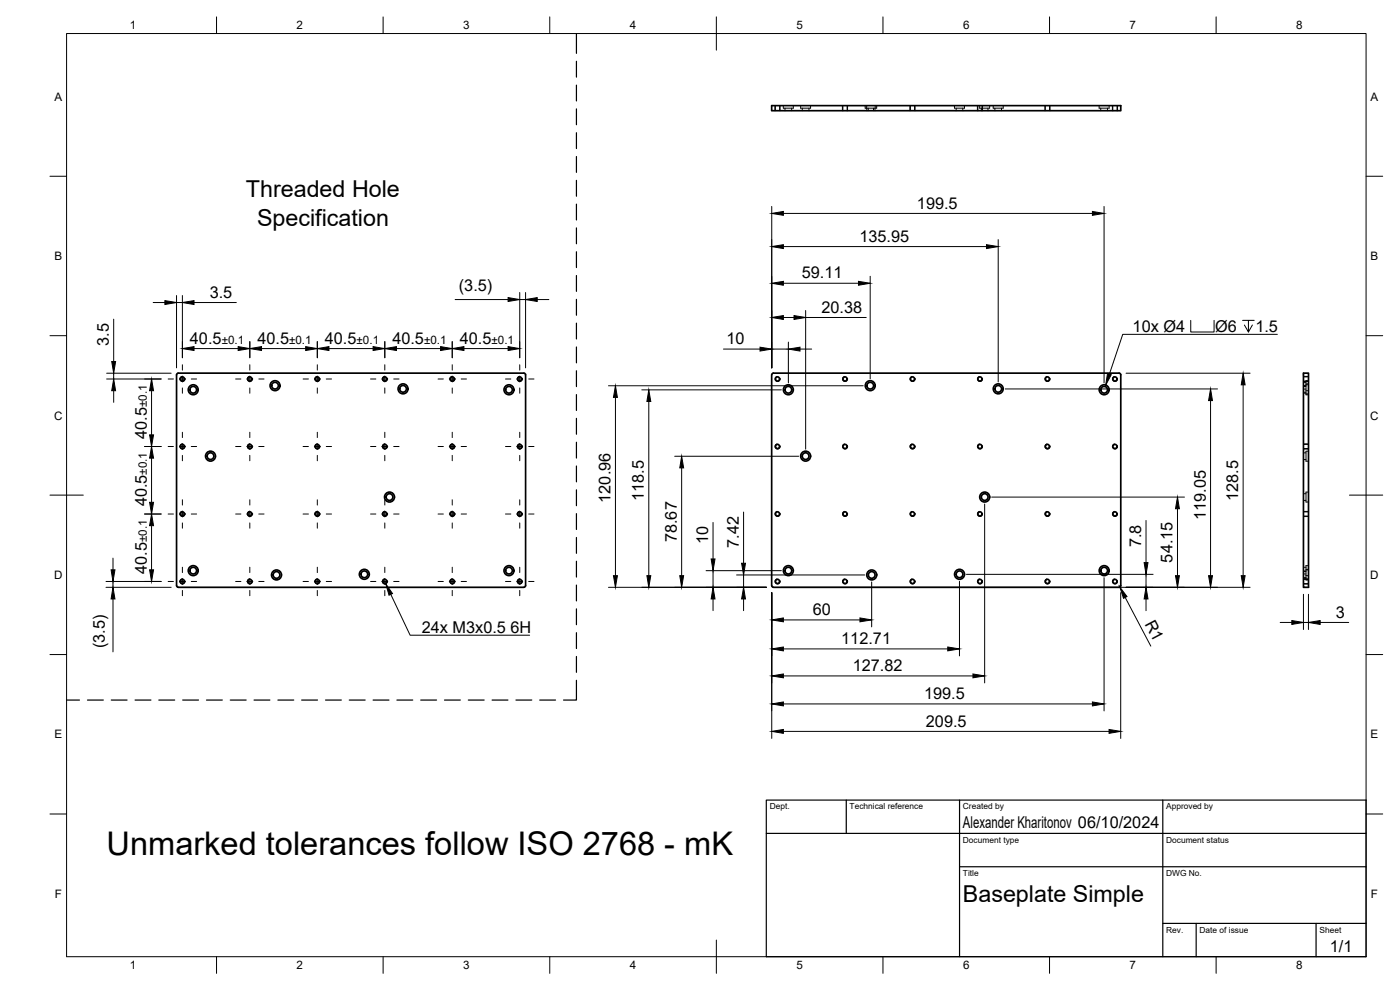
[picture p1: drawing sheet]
<svg xmlns="http://www.w3.org/2000/svg" width="420mm" height="297mm" viewBox="0 0 420 297" stroke-linecap="round" stroke-linejoin="round" font-family="sans-serif">
<!-- layer: Visible -->
<g fill="none" stroke="#000" stroke-width=".51">
<path d="M231.6 31.7h104.8v1.5h-104.8zM232.1 112h104l.3 .5v63.2l-.5 .5M232.1 112l-.5 .5v63.2l.5 .5M391.2 112h1.5v64.2h-1.5zM53.5 176.2h103.7M53.5 176.2l-.5-.5v-63.2l.2-.5h104l.5 .5v63.2l-.5 .5M232.1 176.2h103.8"/>
<circle cx="54.7" cy="113.7" r=".62"/>
<circle cx="58" cy="116.9" r="1.49"/>
<circle cx="58" cy="116.9" r="1.01"/>
<circle cx="75" cy="113.7" r=".62"/>
<circle cx="82.5" cy="115.7" r="1.49"/>
<circle cx="82.5" cy="115.7" r="1.01"/>
<circle cx="95.2" cy="113.7" r=".62"/>
<circle cx="115.5" cy="113.7" r=".62"/>
<circle cx="121" cy="116.7" r="1.49"/>
<circle cx="121" cy="116.7" r="1.01"/>
<circle cx="135.8" cy="113.7" r=".62"/>
<circle cx="152.7" cy="116.9" r="1.49"/>
<circle cx="152.7" cy="116.9" r="1.01"/>
<circle cx="156" cy="113.7" r=".62"/>
<circle cx="233.4" cy="113.7" r=".62"/>
<circle cx="236.6" cy="116.9" r="1.49"/>
<circle cx="236.6" cy="116.9" r="1.01"/>
<circle cx="253.6" cy="113.7" r=".62"/>
<circle cx="261.2" cy="115.7" r="1.49"/>
<circle cx="261.2" cy="115.7" r="1.01"/>
<circle cx="273.9" cy="113.7" r=".62"/>
<circle cx="294.1" cy="113.7" r=".62"/>
<circle cx="299.6" cy="116.7" r="1.49"/>
<circle cx="299.6" cy="116.7" r="1.01"/>
<circle cx="314.4" cy="113.7" r=".62"/>
<circle cx="331.4" cy="116.9" r="1.49"/>
<circle cx="331.4" cy="116.9" r="1.01"/>
<circle cx="334.6" cy="113.7" r=".62"/>
<circle cx="54.7" cy="134" r=".62"/>
<circle cx="63.2" cy="136.9" r="1.49"/>
<circle cx="63.2" cy="136.9" r="1.01"/>
<circle cx="75" cy="134" r=".62"/>
<circle cx="95.2" cy="134" r=".62"/>
<circle cx="115.5" cy="134" r=".62"/>
<circle cx="135.8" cy="134" r=".62"/>
<circle cx="156" cy="134" r=".62"/>
<circle cx="233.4" cy="134" r=".62"/>
<circle cx="241.8" cy="136.9" r="1.49"/>
<circle cx="241.8" cy="136.9" r="1.01"/>
<circle cx="253.6" cy="134" r=".62"/>
<circle cx="273.9" cy="134" r=".62"/>
<circle cx="294.1" cy="134" r=".62"/>
<circle cx="314.4" cy="134" r=".62"/>
<circle cx="334.6" cy="134" r=".62"/>
<circle cx="54.7" cy="154.2" r=".62"/>
<circle cx="75" cy="154.2" r=".62"/>
<circle cx="95.2" cy="154.2" r=".62"/>
<circle cx="115.5" cy="154.2" r=".62"/>
<circle cx="116.9" cy="149.1" r="1.49"/>
<circle cx="116.9" cy="149.1" r="1.01"/>
<circle cx="135.8" cy="154.2" r=".62"/>
<circle cx="156" cy="154.2" r=".62"/>
<circle cx="233.4" cy="154.2" r=".62"/>
<circle cx="253.6" cy="154.2" r=".62"/>
<circle cx="273.9" cy="154.2" r=".62"/>
<circle cx="294.1" cy="154.2" r=".62"/>
<circle cx="295.5" cy="149.1" r="1.49"/>
<circle cx="295.5" cy="149.1" r="1.01"/>
<circle cx="314.4" cy="154.2" r=".62"/>
<circle cx="334.6" cy="154.2" r=".62"/>
<circle cx="54.7" cy="174.5" r=".62"/>
<circle cx="58" cy="171.2" r="1.49"/>
<circle cx="58" cy="171.2" r="1.01"/>
<circle cx="75" cy="174.5" r=".62"/>
<circle cx="83" cy="172.5" r="1.49"/>
<circle cx="83" cy="172.5" r="1.01"/>
<circle cx="95.2" cy="174.5" r=".62"/>
<circle cx="109.3" cy="172.3" r="1.49"/>
<circle cx="109.3" cy="172.3" r="1.01"/>
<circle cx="115.5" cy="174.5" r=".62"/>
<circle cx="135.8" cy="174.5" r=".62"/>
<circle cx="152.7" cy="171.2" r="1.49"/>
<circle cx="152.7" cy="171.2" r="1.01"/>
<circle cx="156" cy="174.5" r=".62"/>
<circle cx="233.4" cy="174.5" r=".62"/>
<circle cx="236.6" cy="171.2" r="1.49"/>
<circle cx="236.6" cy="171.2" r="1.01"/>
<circle cx="253.6" cy="174.5" r=".62"/>
<circle cx="261.6" cy="172.5" r="1.49"/>
<circle cx="261.6" cy="172.5" r="1.01"/>
<circle cx="273.9" cy="174.5" r=".62"/>
<circle cx="288" cy="172.3" r="1.49"/>
<circle cx="288" cy="172.3" r="1.01"/>
<circle cx="294.1" cy="174.5" r=".62"/>
<circle cx="314.4" cy="174.5" r=".62"/>
<circle cx="331.4" cy="171.2" r="1.49"/>
<circle cx="331.4" cy="171.2" r="1.01"/>
<circle cx="334.6" cy="174.5" r=".62"/>
</g>
<!-- layer: Visible Narrow -->
<g fill="none" stroke="#000" stroke-width=".3">
<path d="M54.6 112.9a.77 .77 0 0 0-.6 .9 .77 .77 0 0 0 .9 .7 .77 .77 0 0 0 .6-.9M74.8 112.9a.77 .77 0 0 0-.6 .9 .77 .77 0 0 0 .9 .7 .77 .77 0 0 0 .6-.9M95.1 112.9a.77 .77 0 0 0-.6 .9 .77 .77 0 0 0 .9 .7 .77 .77 0 0 0 .6-.9M115.4 112.9a.77 .77 0 0 0-.7 .9 .77 .77 0 0 0 .9 .7 .77 .77 0 0 0 .7-.9M135.6 112.9a.77 .77 0 0 0-.6 .9 .77 .77 0 0 0 .9 .7 .77 .77 0 0 0 .6-.9M155.9 112.9a.77 .77 0 0 0-.7 .9 .77 .77 0 0 0 .9 .7 .77 .77 0 0 0 .6-.9M233.2 112.9a.77 .77 0 0 0-.6 .9 .77 .77 0 0 0 .9 .7 .77 .77 0 0 0 .6-.9M253.5 112.9a.77 .77 0 0 0-.7 .9 .77 .77 0 0 0 .9 .7 .77 .77 0 0 0 .7-.9M273.7 112.9a.77 .77 0 0 0-.6 .9 .77 .77 0 0 0 .9 .7 .77 .77 0 0 0 .6-.9M294 112.9a.77 .77 0 0 0-.7 .9 .77 .77 0 0 0 .9 .7 .77 .77 0 0 0 .7-.9M314.2 112.9a.77 .77 0 0 0-.6 .9 .77 .77 0 0 0 .9 .7 .77 .77 0 0 0 .6-.9M334.5 112.9a.77 .77 0 0 0-.6 .9 .77 .77 0 0 0 .8 .7 .77 .77 0 0 0 .7-.9"/>
<path d="M54.6 133.2a.77 .77 0 0 0-.6 .9 .77 .77 0 0 0 .9 .6 .77 .77 0 0 0 .6-.9M74.8 133.2a.77 .77 0 0 0-.6 .9 .77 .77 0 0 0 .9 .6 .77 .77 0 0 0 .6-.9M95.1 133.2a.77 .77 0 0 0-.6 .9 .77 .77 0 0 0 .9 .6 .77 .77 0 0 0 .6-.9M115.4 133.2a.77 .77 0 0 0-.7 .9 .77 .77 0 0 0 .9 .6 .77 .77 0 0 0 .7-.9M135.6 133.2a.77 .77 0 0 0-.6 .9 .77 .77 0 0 0 .9 .6 .77 .77 0 0 0 .6-.9M155.9 133.2a.77 .77 0 0 0-.7 .9 .77 .77 0 0 0 .9 .6 .77 .77 0 0 0 .6-.9M233.2 133.2a.77 .77 0 0 0-.6 .9 .77 .77 0 0 0 .9 .6 .77 .77 0 0 0 .6-.9M253.5 133.2a.77 .77 0 0 0-.7 .9 .77 .77 0 0 0 .9 .6 .77 .77 0 0 0 .7-.9M273.7 133.2a.77 .77 0 0 0-.6 .9 .77 .77 0 0 0 .9 .6 .77 .77 0 0 0 .6-.9M294 133.2a.77 .77 0 0 0-.7 .9 .77 .77 0 0 0 .9 .6 .77 .77 0 0 0 .7-.9M314.2 133.2a.77 .77 0 0 0-.6 .9 .77 .77 0 0 0 .9 .6 .77 .77 0 0 0 .6-.9M334.5 133.2a.77 .77 0 0 0-.6 .9 .77 .77 0 0 0 .8 .6 .77 .77 0 0 0 .7-.9"/>
<path d="M54.6 153.4a.77 .77 0 0 0-.6 .9 .77 .77 0 0 0 .9 .7 .77 .77 0 0 0 .6-.9M74.8 153.4a.77 .77 0 0 0-.6 .9 .77 .77 0 0 0 .9 .7 .77 .77 0 0 0 .6-.9M95.1 153.4a.77 .77 0 0 0-.6 .9 .77 .77 0 0 0 .9 .7 .77 .77 0 0 0 .6-.9M115.4 153.4a.77 .77 0 0 0-.7 .9 .77 .77 0 0 0 .9 .7 .77 .77 0 0 0 .7-.9M135.6 153.4a.77 .77 0 0 0-.6 .9 .77 .77 0 0 0 .9 .7 .77 .77 0 0 0 .6-.9M155.9 153.4a.77 .77 0 0 0-.7 .9 .77 .77 0 0 0 .9 .7 .77 .77 0 0 0 .6-.9M233.2 153.4a.77 .77 0 0 0-.6 .9 .77 .77 0 0 0 .9 .7 .77 .77 0 0 0 .6-.9M253.5 153.4a.77 .77 0 0 0-.7 .9 .77 .77 0 0 0 .9 .7 .77 .77 0 0 0 .7-.9M273.7 153.4a.77 .77 0 0 0-.6 .9 .77 .77 0 0 0 .9 .7 .77 .77 0 0 0 .6-.9M294 153.4a.77 .77 0 0 0-.7 .9 .77 .77 0 0 0 .9 .7 .77 .77 0 0 0 .7-.9M314.2 153.4a.77 .77 0 0 0-.6 .9 .77 .77 0 0 0 .9 .7 .77 .77 0 0 0 .6-.9M334.5 153.4a.77 .77 0 0 0-.6 .9 .77 .77 0 0 0 .8 .7 .77 .77 0 0 0 .7-.9"/>
<path d="M54.6 173.7a.77 .77 0 0 0-.6 .9 .77 .77 0 0 0 .9 .6 .77 .77 0 0 0 .6-.9M74.8 173.7a.77 .77 0 0 0-.6 .9 .77 .77 0 0 0 .9 .6 .77 .77 0 0 0 .6-.9M95.1 173.7a.77 .77 0 0 0-.6 .9 .77 .77 0 0 0 .9 .6 .77 .77 0 0 0 .6-.9M115.4 173.7a.77 .77 0 0 0-.7 .9 .77 .77 0 0 0 .9 .6 .77 .77 0 0 0 .7-.9M135.6 173.7a.77 .77 0 0 0-.6 .9 .77 .77 0 0 0 .9 .6 .77 .77 0 0 0 .6-.9M155.9 173.7a.77 .77 0 0 0-.7 .9 .77 .77 0 0 0 .9 .6 .77 .77 0 0 0 .6-.9M233.2 173.7a.77 .77 0 0 0-.6 .9 .77 .77 0 0 0 .9 .6 .77 .77 0 0 0 .6-.9M253.5 173.7a.77 .77 0 0 0-.7 .9 .77 .77 0 0 0 .9 .6 .77 .77 0 0 0 .7-.9M273.7 173.7a.77 .77 0 0 0-.6 .9 .77 .77 0 0 0 .9 .6 .77 .77 0 0 0 .6-.9M294 173.7a.77 .77 0 0 0-.7 .9 .77 .77 0 0 0 .9 .6 .77 .77 0 0 0 .7-.9M314.2 173.7a.77 .77 0 0 0-.6 .9 .77 .77 0 0 0 .9 .6 .77 .77 0 0 0 .6-.9M334.5 173.7a.77 .77 0 0 0-.6 .9 .77 .77 0 0 0 .8 .6 .77 .77 0 0 0 .7-.9"/>
</g>
<!-- layer: Hidden -->
<g fill="none" stroke="#000" stroke-width=".3">
<path d="M232.7 31.7v1.5M234 31.7v1.5M235.1 31.7v.8h3v-.8M235.6 32.5v.7M237.6 32.5v.7M240.3 31.7v.8h3v-.8M240.8 32.5v.7M242.8 32.5v.7M253 31.7v1.5M254.2 31.7v1.5M259.7 31.7v.8h3.4v-.8M260.1 31.7v1.5"/>
<path d="M260.6 32.5v.7M262.1 32.5v.7M262.6 32.5v.7M262.7 31.7v.8M273.2 31.7v1.5M274.5 31.7v1.5M286.4 31.7v.8h3.1v-.8M287 32.5v.7M288.9 32.5v.7M293.5 31.7v1.5M294 31.7v.8h3v-.8M294.5 32.5v.7"/>
<path d="M294.7 31.7v1.5M296.5 32.5v.7M298.1 31.7v.8h3v-.8M298.6 32.5v.7M300.6 32.5v.7M313.7 31.7v1.5M315 31.7v1.5M329.9 31.7v.8h3v-.8M330.3 32.5v.7M332.4 32.5v.7M334 31.7v1.5M335.2 31.7v1.5"/>
<path d="M391.2 116.7h.7M391.2 114.7h.7M391.2 118h.7M391.2 116h.7M391.2 117.7h.7M391.2 115.7h.7M391.2 114.3h1.5M391.2 113.1h1.5M391.9 115.5v3h.8M391.9 118.2h.8M391.9 115.2h.8M391.9 115.5h.8"/>
<path d="M391.9 117.2h.8M392.7 114.2h-.8v1.3M391.2 134.6h1.5M391.2 133.3h1.5M391.2 137.9h.7M391.2 135.9h.7M392.7 135.4h-.8v3h.8M391.2 154.8h1.5M391.2 153.6h1.5M391.2 150.1h.7M391.2 148.1h.7M392.7 147.6h-.8v3h.8"/>
<path d="M391.2 173.8h1.5M391.2 172.2h.7M391.2 170.2h.7M391.2 175.1h1.5M391.2 173.3h.7M391.2 171.3h.7M391.2 173.5h.7M391.2 171.5h.7M391.9 172.7v1.3h.8M391.9 172.7h.8M391.9 170.8h.8M391.9 171h.8"/>
<path d="M392.7 169.7h-.8v3"/>
</g>
<!-- layer: Hidden Narrow -->
<g fill="none" stroke="#000" stroke-width=".3">
<path d="M232.6 31.7v1.5M234.1 31.7v1.5M252.8 31.7v1.5M254.4 31.7v1.5M273.1 31.7v1.5M274.6 31.7v1.5M293.3 31.7v1.5M294.9 31.7v1.5M313.6 31.7v1.5M315.1 31.7v1.5M333.8 31.7v1.5M335.4 31.7v1.5"/>
<path d="M391.2 114.5h1.5M391.2 112.9h1.5M391.2 134.7h1.5M391.2 133.2h1.5M391.2 155h1.5M391.2 153.4h1.5M391.2 175.2h1.5M391.2 173.7h1.5"/>
</g>
<!-- layer: BORDER -->
<g fill="none" stroke="#000" stroke-width=".3">
<path d="M20 10.1h390v276.9h-390zM65 5.1v5M115 5.1v5M165 5.1v5M215 5.1v10M265 5.1v5M315 5.1v5M365 5.1v5M15 52.9h5M410 52.9h5M15 100.7h5M410 100.7h5"/>
<path d="M15 148.6h10M405 148.6h10M15 196.4h5M410 196.4h5M15 244.2h5M410 244.2h5M65 287v5M115 287v5M165 287v5M215 282.1v9.9M265 287v5M315 287v5"/>
<path d="M365 287v5"/>
</g>
<!-- layer: TITLEBLOCK -->
<path d="M230 240.1h180v46.9h-180zM230 250h180M254 240.1v9.9M288 240.1v46.9M349 240.1v46.9M288 260.1h122M349 277.1h61M359 277.1v9.9M395 277.1v9.9" fill="none" stroke="#000" stroke-width=".36"/>
<!-- layer: FD_Dimensions -->
<g fill="none" stroke="#000" stroke-width=".3">
<path d="M231.6 61.9v48.5M235.1 74h61M235.1 64h92.8M299.6 71.9v42.7M331.3 61.9v53M34.1 95.8v12.7M46 90.8h3.5M53 88.7v21.7M53 90.8h1.7M54.7 88.7v18.6M58.2 90.8h12.7M136.6 89.9h15.9"/>
<path d="M156 87.8v19.5M156 89.9h1.7M157.7 87.8v22.6M161.2 89.9h3.5M235.1 85h22.5M235.1 95.3h3.2M241.8 93.2v41.6M241.8 95.3h18.2M261.2 82.9v30.8M32 112h19.4M32 113.7h16.4M34.1 112v1.7"/>
<path d="M34.1 117.2v3.5M45.5 117.2v13.3M58.2 104.6h13.3M75 102.5v4.8M78.5 104.6h13.2M95.2 102.5v4.8M98.7 104.6h13.3M115.5 102.5v4.8M119 104.6h13.2M135.7 102.5v4.8M139.2 104.6h13.3M182.6 115.7h76.5"/>
<path d="M184.7 119.2v53.5M192.6 117h41.9M217.1 104.7h11M231.6 104.7h5M236.6 102.6v12.3M240.1 104.7h3.5M301.7 116.7h63.7M337.9 112h37.3M373.1 115.5v57.2M43.4 134h5M45.5 137.5v13.2M194.7 120.5v52.2"/>
<path d="M202.5 136.9h37.2M363.3 120.2v52.5M43.4 154.2h5M45.5 157.7v13.3M204.6 140.4v32.3M214 156.7v11M223.2 153.6v15.4M295.5 151.2v53.7M297.6 149.1h57.9M343.9 156.2v12.6M353.4 152.6v20.1M31.8 176.2h19.6"/>
<path d="M31.8 174.5h16.6M33.9 167.5v3.5M33.9 174.5v1.7M33.9 179.7v15.9M182.6 176.2h47.4M211.9 171.2h22.6M214 171.2v5M214 179.7v3.5M221.1 172.5h38.4M223.2 172.5v3.7M223.2 179.7v3.5M231.6 177.8v43.8"/>
<path d="M234.2 176.2h141M261.6 174.6v13.5M288 174.4v22.4M290 172.3h56.1M331.3 173.3v40M335.9 175.7l.2 .5M336.3 177.8v43.8M337.7 179.3l7.7 14.6M343.9 172.3v3.9M343.9 179.7v3.5M391.2 178.3v10.6M392.7 178.3v10.6"/>
<path d="M235.1 194.7h49.3M235.1 186h23M384.2 186.8h3.5M391.2 186.8h1.5M396.2 186.8h8.6M235.1 219.4h97.7M235.1 211.2h92.8M235.1 202.8h56.9"/>
</g>
<g fill="#000" stroke="#000" stroke-width=".3">
<path d="M231.6 74l3.5-.6v1.2zM231.6 64l3.5-.6v1.2zM296.1 73.4l3.5 .6-3.5 .6zM327.9 63.4l3.4 .6-3.4 .6zM49.5 90.2l3.5 .6-3.5 .6zM54.7 90.8l3.5-.6v1.2zM152.5 89.3l3.5 .6-3.5 .6zM157.7 89.9l3.5-.6v1.2zM231.6 85l3.5-.6v1.2zM231.6 95.3l3.5-.6v1.1zM238.3 94.7l3.5 .6-3.5 .5zM257.6 84.4l3.6 .6-3.6 .6z"/>
<path d="M34.1 113.7l.6 3.5h-1.2zM33.5 108.5h1.2l-.6 3.5zM45.5 113.7l.6 3.5h-1.2zM54.7 104.6l3.5-.6v1.2zM71.5 104l3.5 .6-3.5 .6zM75 104.6l3.5-.6v1.2zM91.7 104l3.5 .6-3.5 .6zM95.2 104.6l3.5-.6v1.2zM112 104l3.5 .6-3.5 .6zM115.5 104.6l3.5-.6v1.2zM132.2 104l3.5 .6-3.5 .6zM135.7 104.6l3.5-.6v1.2z"/>
<path d="M152.5 104l3.5 .6-3.5 .6zM184.7 115.7l.6 3.5h-1.2zM228.1 104.2l3.5 .5-3.5 .6zM236.6 104.7l3.5-.5v1.1zM373.1 112l.6 3.5h-1.2zM44.9 130.5h1.2l-.6 3.5zM45.5 134l.6 3.5h-1.2zM194.7 117l.6 3.5h-1.2zM363.3 116.7l.6 3.5h-1.2zM44.9 150.7h1.2l-.6 3.5zM45.5 154.2l.6 3.5h-1.2zM204.6 136.9l.6 3.5h-1.2z"/>
<path d="M353.4 149.1l.5 3.5h-1.1zM33.3 171h1.2l-.6 3.5zM33.9 176.2l.6 3.5h-1.2zM44.9 171h1.2l-.6 3.5zM184.1 172.7h1.2l-.6 3.5zM194.1 172.7h1.2l-.6 3.5zM204 172.7h1.2l-.6 3.5zM214 176.2l.6 3.5h-1.2zM213.4 167.7h1.2l-.6 3.5zM223.2 176.2l.5 3.5h-1.1zM222.6 169h1.1l-.5 3.5zM336.1 176.2l2.1 2.8-1 .5z"/>
<path d="M343.9 176.2l.6 3.5h-1.1zM343.4 168.8h1.1l-.6 3.5zM352.8 172.7h1.1l-.5 3.5zM362.7 172.7h1.2l-.6 3.5zM372.5 172.7h1.2l-.6 3.5zM231.6 194.7l3.5-.6v1.2zM231.6 186l3.5-.6v1.2zM258.1 185.4l3.5 .6-3.5 .6zM284.4 194.1l3.6 .6-3.6 .6zM387.7 186.2l3.5 .6-3.5 .6zM392.7 186.8l3.5-.6v1.2zM231.6 219.4l3.5-.5v1.1z"/>
<path d="M231.6 211.2l3.5-.6v1.2zM231.6 202.8l3.5-.6v1.2zM292 202.2l3.5 .6-3.5 .6zM327.9 210.6l3.4 .6-3.4 .6zM332.8 218.9l3.5 .5-3.5 .6z"/>
</g>
<!-- layer: Hole Notes -->
<path d="M357.4 96.1v3.5h7v-3.5M372.9 96.1h3.5M374.7 96.1v3.5l-1.2-2.1M375.9 97.5l-1.2 2.1M383.3 100.3h-46.3l-4 11.9M117.3 178.3l5.8 12.3h35.8" fill="none" stroke="#000" stroke-width=".3"/>
<path d="M332.4 112l1.1 .4-1.7 3.2zM115.8 175.2l2 2.9-1 .5z" fill="#000" stroke="#000" stroke-width=".3"/>
<!-- layer: Smart Centers -->
<g fill="none" stroke="#000" stroke-width=".3">
<path d="M50.5 113.7h1.5M53.8 113.7h1.8M54.7 109.4v1.6M54.7 112.8v1.8M54.7 116.4v1.6M57.4 113.7h1.6M70.7 113.7h1.6M74.1 113.7h1.8M75 109.4v1.6M75 112.8v1.8M75 116.4v1.6M77.7 113.7h1.5"/>
<path d="M91 113.7h1.6M94.3 113.7h1.8M95.2 109.4v1.6M95.2 112.8v1.8M95.2 116.4v1.6M97.9 113.7h1.6M111.2 113.7h1.6M114.6 113.7h1.8M115.5 109.4v1.6M115.5 112.8v1.8M115.5 116.4v1.6M118.2 113.7h1.6"/>
<path d="M131.5 113.7h1.6M134.8 113.7h1.8M135.7 109.4v1.6M135.7 112.8v1.8M135.7 116.4v1.6M138.4 113.7h1.6M151.7 113.7h1.6M155.1 113.7h1.8M156 109.4v1.6M156 112.8v1.8M156 116.4v1.6M158.7 113.7h1.6"/>
<path d="M50.5 134h1.5M53.8 134h1.8M54.7 129.7v1.6M54.7 133.1v1.8M54.7 136.6v1.6M57.4 134h1.6M70.7 134h1.6M74.1 134h1.8M75 129.7v1.6M75 133.1v1.8M75 136.6v1.6M77.7 134h1.5"/>
<path d="M91 134h1.6M94.3 134h1.8M95.2 129.7v1.6M95.2 133.1v1.8M95.2 136.6v1.6M97.9 134h1.6M111.2 134h1.6M114.6 134h1.8M115.5 129.7v1.6M115.5 133.1v1.8M115.5 136.6v1.6M118.2 134h1.6"/>
<path d="M131.5 134h1.6M134.8 134h1.8M135.7 129.7v1.6M135.7 133.1v1.8M135.7 136.6v1.6M138.4 134h1.6M151.7 134h1.6M155.1 134h1.8M156 129.7v1.6M156 133.1v1.8M156 136.6v1.6M158.7 134h1.6"/>
<path d="M50.5 154.2h1.5M53.8 154.2h1.8M54.7 150v1.5M54.7 153.3v1.8M54.7 156.9v1.6M57.4 154.2h1.6M70.7 154.2h1.6M74.1 154.2h1.8M75 150v1.5M75 153.3v1.8M75 156.9v1.6M77.7 154.2h1.5"/>
<path d="M91 154.2h1.6M94.3 154.2h1.8M95.2 150v1.5M95.2 153.3v1.8M95.2 156.9v1.6M97.9 154.2h1.6M111.2 154.2h1.6M114.6 154.2h1.8M115.5 150v1.5M115.5 153.3v1.8M115.5 156.9v1.6M118.2 154.2h1.6"/>
<path d="M131.5 154.2h1.6M134.8 154.2h1.8M135.7 150v1.5M135.7 153.3v1.8M135.7 156.9v1.6M138.4 154.2h1.6M151.7 154.2h1.6M155.1 154.2h1.8M156 150v1.5M156 153.3v1.8M156 156.9v1.6M158.7 154.2h1.6"/>
<path d="M50.5 174.5h1.5M53.8 174.5h1.8M54.7 170.2v1.6M54.7 173.6v1.8M54.7 177.2v1.5M57.4 174.5h1.6M70.7 174.5h1.6M74.1 174.5h1.8M75 170.2v1.6M75 173.6v1.8M75 177.2v1.5M77.7 174.5h1.5"/>
<path d="M91 174.5h1.6M94.3 174.5h1.8M95.2 170.2v1.6M95.2 173.6v1.8M95.2 177.2v1.5M97.9 174.5h1.6M111.2 174.5h1.6M114.6 174.5h1.8M115.5 170.2v1.6M115.5 173.6v1.8M115.5 177.2v1.5M118.2 174.5h1.6"/>
<path d="M131.5 174.5h1.6M134.8 174.5h1.8M135.7 170.2v1.6M135.7 173.6v1.8M135.7 177.2v1.5M138.4 174.5h1.6M151.7 174.5h1.6M155.1 174.5h1.8M156 170.2v1.6M156 173.6v1.8M156 177.2v1.5M158.7 174.5h1.6"/>
</g>
<!-- layer: Sketch2 -->
<g fill="none" stroke="#000" stroke-width=".36">
<path d="M173 10.1v5.9M173 18.4v4.7M173 25.5v4.8M173 32.7v4.7M173 39.8v4.8M173 47v4.7M173 54.1v4.8M173 61.2v4.8M173 68.4v4.7M173 75.5v4.8M173 82.7v4.7M173 89.8v4.8"/>
<path d="M173 97v4.7M173 104.1v4.8M173 111.2v4.8M173 118.4v4.8M173 125.5v4.8M173 132.7v4.7M173 139.8v4.8M173 147v4.7M173 154.1v4.8M173 161.3v4.7M173 168.4v4.8M173 175.5v4.8"/>
<path d="M173 182.7v4.7M173 189.8v4.8M173 197v4.7M20 210h3.9M26.2 210h4.8M33.4 210h4.7M40.5 210h4.8M47.7 210h4.7M54.8 210h4.8M62 210h4.7M69.1 210h4.8M76.2 210h4.8"/>
<path d="M83.4 210h4.8M90.5 210h4.8M97.7 210h4.7M104.8 210h4.8M112 210h4.7M119.1 210h4.8M126.3 210h4.7M133.4 210h4.8M140.5 210h4.8M147.7 210h4.7M154.8 210h4.8M162 210h4.7"/>
<path d="M173 204.1v5.9h-3.9"/>
</g>
<text font-size="9.8" x="32" y="256.5">Unmarked tolerances follow ISO 2768 - mK</text>
<g font-size="7">
<text x="73.8" y="59.3">Threaded Hole</text>
<text x="77.1" y="67.7">Specification</text>
<text x="289" y="270.6">Baseplate Simple</text>
</g>
<g font-size="4.9">
<text x="275.2" y="62.6">199.5</text>
<text x="257.9" y="72.5">135.95</text>
<text x="240.6" y="83.5">59.11</text>
<text x="62.9" y="89.3">3.5</text>
<text x="137.7" y="87.4">(3.5)</text>
<text x="246.5" y="93.8">20.38</text>
<text x="339.9" y="99.6">10x Ø4</text>
<text x="364.7" y="99.6">Ø6</text>
<text x="376.7" y="99.6">1.5</text>
<text x="32.7" y="103.8" transform="rotate(-90 32.7 103.8)">3.5</text>
<text x="57" y="103.1">40.5</text>
<text x="77.3" y="103.1">40.5</text>
<text x="97.5" y="103.1">40.5</text>
<text x="117.8" y="103.1">40.5</text>
<text x="138" y="103.1">40.5</text>
<text x="218" y="103.3">10</text>
<text x="44" y="131.7" transform="rotate(-90 44 131.7)">40.5</text>
<text x="44" y="151.9" transform="rotate(-90 44 151.9)">40.5</text>
<text x="183.2" y="150.8" transform="rotate(-90 183.2 150.8)">120.96</text>
<text x="193.3" y="150.2" transform="rotate(-90 193.3 150.2)">118.5</text>
<text x="361.8" y="156" transform="rotate(-90 361.8 156)">119.05</text>
<text x="371.6" y="150.4" transform="rotate(-90 371.6 150.4)">128.5</text>
<text x="203.1" y="162.7" transform="rotate(-90 203.1 162.7)">78.67</text>
<text x="212.5" y="163.4" transform="rotate(-90 212.5 163.4)">10</text>
<text x="221.8" y="164.3" transform="rotate(-90 221.8 164.3)">7.42</text>
<text x="342.5" y="164.2" transform="rotate(-90 342.5 164.2)">7.8</text>
<text x="44" y="172.2" transform="rotate(-90 44 172.2)">40.5</text>
<text x="351.9" y="168.8" transform="rotate(-90 351.9 168.8)">54.15</text>
<text x="243.9" y="184.5">60</text>
<text x="400.9" y="185.3">3</text>
<text x="126.6" y="189.9">24x M3x0.5</text>
<text x="153.2" y="189.9">6H</text>
<text x="343.5" y="187.2" transform="rotate(62 343.5 187.2)">R1</text>
<text x="31.5" y="194.5" transform="rotate(-90 31.5 194.5)">(3.5)</text>
<text x="252.5" y="193.3">112.71</text>
<text x="255.9" y="201.3">127.82</text>
<text x="277.3" y="209.7">199.5</text>
<text x="277.9" y="218">209.5</text>
<text x="289" y="248.5">Alexander Kharitonov 06/10/2024</text>
<text x="399.1" y="285.7">1/1</text>
</g>
<g font-size="3.5">
<text x="39" y="8.8">1</text>
<text x="89" y="8.8">2</text>
<text x="139" y="8.8">3</text>
<text x="189" y="8.8">4</text>
<text x="239" y="8.8">5</text>
<text x="289" y="8.8">6</text>
<text x="339" y="8.8">7</text>
<text x="389" y="8.8">8</text>
<text x="16.3" y="30.2">A</text>
<text x="411.3" y="30.2">A</text>
<text x="16.3" y="78">B</text>
<text x="411.3" y="78">B</text>
<text x="66.5" y="103.1">±0.1</text>
<text x="86.8" y="103.1">±0.1</text>
<text x="107" y="103.1">±0.1</text>
<text x="127.3" y="103.1">±0.1</text>
<text x="147.5" y="103.1">±0.1</text>
<text x="16.2" y="125.9">C</text>
<text x="44" y="122.2" transform="rotate(-90 44 122.2)">±0.1</text>
<text x="411.2" y="125.9">C</text>
<text x="44" y="142.4" transform="rotate(-90 44 142.4)">±0.1</text>
<text x="44" y="162.7" transform="rotate(-90 44 162.7)">±0.1</text>
<text x="16.2" y="173.7">D</text>
<text x="411.2" y="173.7">D</text>
<text x="16.3" y="221.6">E</text>
<text x="411.3" y="221.6">E</text>
<text x="16.4" y="269.4">F</text>
<text x="411.4" y="269.4">F</text>
<text x="39" y="290.8">1</text>
<text x="89" y="290.8">2</text>
<text x="139" y="290.8">3</text>
<text x="189" y="290.8">4</text>
<text x="239" y="290.8">5</text>
<text x="289" y="290.8">6</text>
<text x="339" y="290.8">7</text>
<text x="389" y="290.8">8</text>
</g>
<g font-size="2.5">
<text x="231" y="242.9">Dept.</text>
<text x="255" y="242.9">Technical reference</text>
<text x="289" y="242.9">Created by</text>
<text x="350" y="242.9">Approved by</text>
<text x="289" y="252.8">Document type</text>
<text x="350" y="252.8">Document status</text>
<text x="289" y="262.9">Title</text>
<text x="350" y="262.9">DWG No.</text>
<text x="350" y="279.9">Rev.</text>
<text x="360" y="279.9">Date of issue</text>
<text x="396" y="279.9">Sheet</text>
</g>
</svg>
